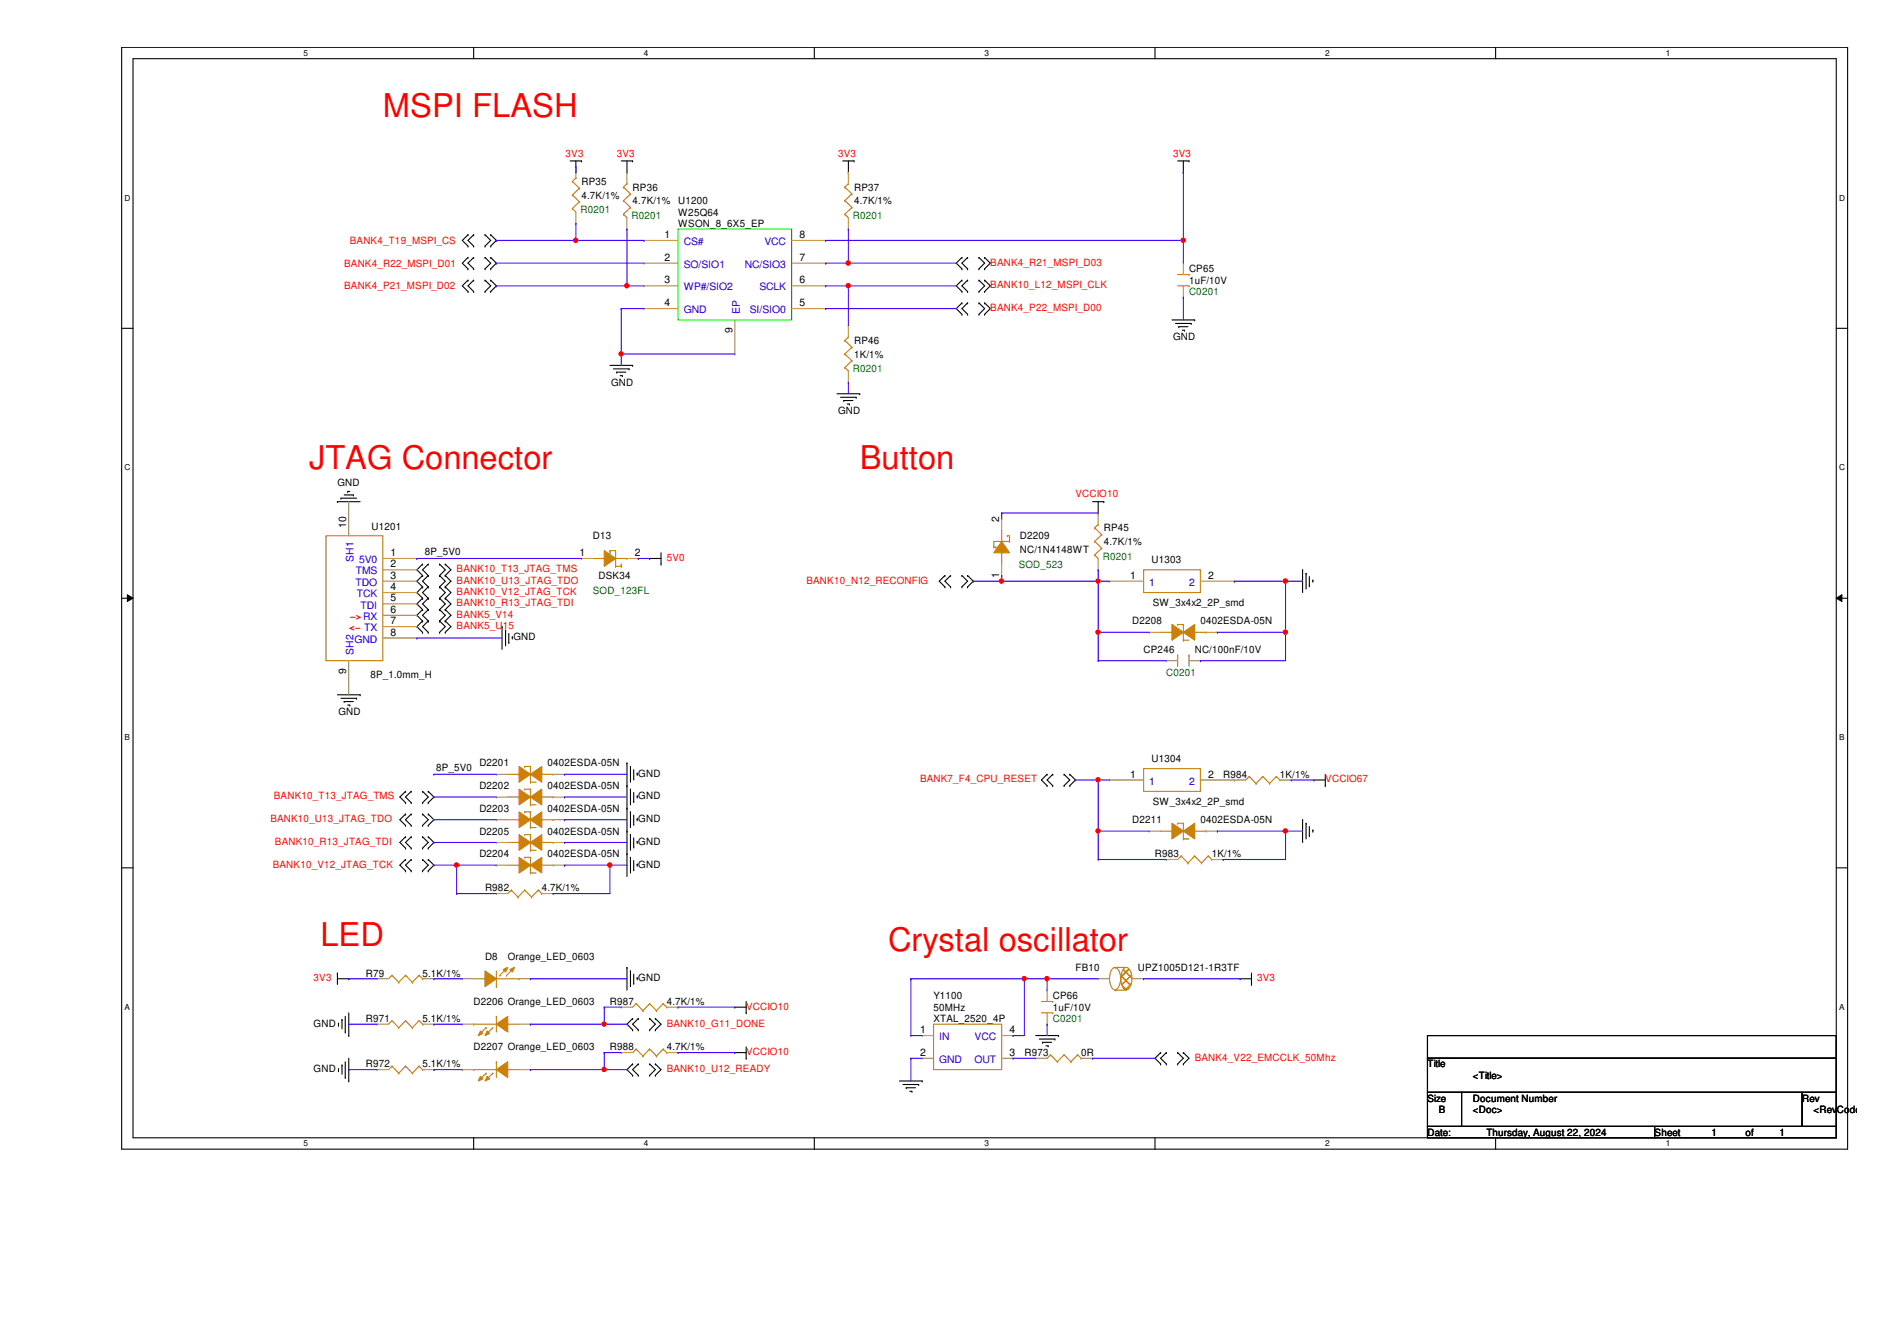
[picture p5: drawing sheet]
<svg xmlns="http://www.w3.org/2000/svg" width="297mm" height="210mm" viewBox="0 0 297 210" stroke-linecap="round" stroke-linejoin="round" font-family="sans-serif">
<path d="M19.1 7.4h270.2v172.5h-270.2zM20.8 9.2h266.7v168.9h-266.7z" fill="none" stroke="#000" stroke-width=".17"/>
<g fill="#fff">
<path d="M47.5 7.6h.7v1.4h-.7z"/>
<path d="M47.5 178.3h.7v1.4h-.7z"/>
</g>
<path d="M74.2 7.4v1.8M74.2 178.1v1.8" fill="none" stroke="#000" stroke-width=".17"/>
<g fill="#fff">
<path d="M100.8 7.6h.7v1.4h-.7z"/>
<path d="M100.8 178.3h.7v1.4h-.7z"/>
</g>
<path d="M127.5 7.4v1.8M127.5 178.1v1.8" fill="none" stroke="#000" stroke-width=".17"/>
<g fill="#fff">
<path d="M154.2 7.6h.7v1.4h-.7z"/>
<path d="M154.2 178.3h.7v1.4h-.7z"/>
</g>
<path d="M180.8 7.4v1.8M180.8 178.1v1.8" fill="none" stroke="#000" stroke-width=".17"/>
<g fill="#fff">
<path d="M207.5 7.6h.7v1.4h-.7z"/>
<path d="M207.5 178.3h.7v1.4h-.7z"/>
</g>
<path d="M234.2 7.4v1.8M234.2 178.1v1.8" fill="none" stroke="#000" stroke-width=".17"/>
<g fill="#fff">
<path d="M260.9 7.6h.6v1.4h-.6z"/>
<path d="M260.9 178.3h.6v1.4h-.6z"/>
<path d="M19.5 30.3h.9v1.4h-.9z"/>
<path d="M288 30.3h.9v1.4h-.9z"/>
<path d="M19.5 72.5h.9v1.4h-.9z"/>
<path d="M288 72.5h.9v1.4h-.9z"/>
</g>
<path d="M19.1 51.4h1.7M287.5 51.4h1.8" fill="none" stroke="#000" stroke-width=".17"/>
<g fill="#fff">
<path d="M19.5 114.7h.8v1.4h-.8z"/>
<path d="M288 114.7h.8v1.4h-.8z"/>
</g>
<path d="M19.1 93.6h1.7M287.5 93.6h1.8" fill="none" stroke="#000" stroke-width=".17"/>
<path d="M19.9 93.1l.9 .5-.9 .5zM287.5 93.6l.9-.5v1z" fill="#000"/>
<path d="M19.9 93.1l.9 .5-.9 .5zM287.5 93.6l.9-.5v1z" fill="none" stroke="#000" stroke-width=".16"/>
<g fill="#fff">
<path d="M19.5 156.9h.8v1.4h-.8z"/>
<path d="M288 156.9h.8v1.4h-.8z"/>
</g>
<g fill="none" stroke="#000" stroke-width=".17">
<path d="M73.3 38.5h.1M73.3 36.7h.1M73.3 36.7l-.9 .9 .9 .9M74.2 38.5h.1M74.2 36.7h.1M74.2 36.7l-.9 .9 .9 .9M75.9 38.5h.1M75.9 36.7h.1M75.9 36.7l.9 .9-.9 .9M76.8 36.7h.1M76.8 38.5h.1M76.8 36.7l.9 .9-.9 .9"/>
<path d="M89.3 25.2h1.8M90.2 27h.1M90.2 25.2v1.8M91.1 25.2h.1M97.3 25.2h1.8M98.2 27h.1M98.2 25.2v1.8M99.1 25.2h.1M132 25.2h1.7M132.8 27h.1M132.8 25.2v1.8M133.7 25.2h.1"/>
<path d="M184.4 25.2h1.8M185.3 27h.1M185.3 25.2v1.8M186.2 25.2h.1M73.3 42.1h.1M73.3 40.3h.1M73.3 45.6h.1M73.3 43.9h.1M73.3 40.3l-.9 .9 .9 .9M73.3 43.9l-.9 .8 .9 .9M74.2 42.1h.1M74.2 40.3h.1"/>
<path d="M74.2 45.6h.1M74.2 43.9h.1M74.2 40.3l-.9 .9 .9 .9M74.2 43.9l-.9 .8 .9 .9M75.9 42.1h.1M75.9 40.3h.1M75.9 45.6h.1M75.9 43.9h.1M75.9 40.3l.9 .9-.9 .9M75.9 43.9l.9 .8-.9 .9M76.8 40.3h.1M76.8 42.1h.1"/>
<path d="M76.8 43.9h.1M76.8 45.6h.1M76.8 40.3l.9 .9-.9 .9M76.8 43.9l.9 .8-.9 .9M95.5 57.2h3.6M96.1 57.7h2.4M96.6 58.3h.1M96.6 58.3h1.4M97.1 58.8h.4M97.5 58.8h.1M98.5 57.7h.1M99.1 57.2h.1"/>
<path d="M150.6 49.2h.1M150.6 47.4h.1M150.6 45.6h.1M150.6 43.9h.1M150.6 42.1h.1M150.6 40.3h.1M150.6 47.4l-.9 .9 .9 .9M150.6 43.9l-.9 .8 .9 .9M150.6 40.3l-.9 .9 .9 .9M151.5 47.4h.1M151.5 49.2h.1M151.5 43.9h.1"/>
<path d="M151.5 45.6h.1M151.5 40.3h.1M151.5 42.1h.1M151.5 47.4l-.9 .9 .9 .9M151.5 43.9l-.9 .8 .9 .9M151.5 40.3l-.9 .9 .9 .9M153.3 47.4h.1M153.3 49.2h.1M153.3 43.9h.1M153.3 45.6h.1M153.3 40.3h.1M153.3 42.1h.1"/>
<path d="M153.3 43.9l.9 .8-.9 .9M153.3 47.4l.9 .9-.9 .9M153.3 40.3l.9 .9-.9 .9M154.2 47.4h.1M154.2 49.2h.1M154.2 43.9h.1M154.2 45.6h.1M154.2 40.3h.1M154.2 42.1h.1M154.2 47.4l.9 .9-.9 .9M154.2 43.9l.9 .8-.9 .9M154.2 40.3l.9 .9-.9 .9"/>
<path d="M183.5 50.1h3.6M184.1 50.6h2.4M184.6 51.1h.1M184.6 51.1h1.4M185.1 51.7h.4M185.5 51.7h.1M186.5 50.6h.1M187.1 50.1h.1M52.8 78.5h.1M52.8 78.5h3.6M53.4 78h.1M53.4 78h2.4"/>
<path d="M53.9 77.5h1.4M54.4 76.9h.1M54.4 76.9h.4M55.3 77.5h.1M131.1 61.6h3.5M131.6 62.2h2.5M132.1 62.7h.1M132.1 62.7h1.5M132.7 63.2h.3M133 63.2h.1M134.1 62.2h.1M134.6 61.6h.1"/>
<path d="M171.1 78.5h1.7M172 78.5v1.8M172.8 78.5h.1M66.2 91.9h.1M66.2 90.1h.1M66.2 88.3h.1M66.2 93.6h.1M66.2 95.4h.1M66.2 97.2h.1M66.2 99h.1M66.2 90.1l-.9 .9 .9 .9M66.2 95.4l-.9 .9 .9 .9"/>
<path d="M66.2 88.3l-.9 .9 .9 .9M66.2 93.6l-.9 .9 .9 .9M66.2 91.9l-.9 .9 .9 .8M66.2 97.2l-.9 .9 .9 .9M67.1 90.1h.1M67.1 91.9h.1M67.1 88.3h.1M67.1 93.6h.1M67.1 95.4h.1M67.1 97.2h.1M67.1 99h.1M67.1 90.1l-.9 .9 .9 .9"/>
<path d="M67.1 93.6l-.9 .9 .9 .9M67.1 88.3l-.9 .9 .9 .9M67.1 91.9l-.9 .9 .9 .8M67.1 95.4l-.9 .9 .9 .9M67.1 97.2l-.9 .9 .9 .9M68.8 90.1h.1M68.8 91.9h.1M68.8 88.3h.1M68.8 93.6h.1M68.8 95.4h.1M68.8 97.2h.1M68.8 99h.1"/>
<path d="M68.8 93.6l.9 .9-.9 .9M68.8 90.1l.9 .9-.9 .9M68.8 91.9l.9 .9-.9 .8M68.8 88.3l.9 .9-.9 .9M68.8 95.4l.9 .9-.9 .9M68.8 97.2l.9 .9-.9 .9M69.7 90.1h.1M69.7 91.9h.1M69.7 88.3h.1M69.7 93.6h.1M69.7 95.4h.1M69.7 97.2h.1"/>
<path d="M69.7 99h.1M69.7 95.4l.9 .9-.9 .9M69.7 90.1l.9 .9-.9 .9M69.7 93.6l.9 .9-.9 .9M69.7 88.3l.9 .9-.9 .9M69.7 91.9l.9 .9-.9 .8M69.7 97.2l.9 .9-.9 .9M78.6 98.1h.1M78.6 98.1v3.5M79.2 98.6h.1M79.2 98.6v2.5M79.7 99.1v1.5"/>
<path d="M80.2 99.7h.1M80.2 99.7v.3M101.7 87.4h.1M101.7 87.4h1.8M103.5 88.3h.1M103.5 86.5v1.8M148 91.9h.1M148 90.1h.1M148 90.1l-.9 .9 .9 .9M148.8 91.9h.1M148.8 90.1h.1M148.8 90.1l-.8 .9 .8 .9"/>
<path d="M150.6 91.9h.1M150.6 90.1h.1M150.6 90.1l.9 .9-.9 .9M151.5 90.1h.1M151.5 91.9h.1M151.5 90.1l.9 .9-.9 .9M172 80.3h.1M204 89.2h.1M204 89.2v3.6M204.5 89.7h.1M204.5 89.7v2.5M205 91.7h.1"/>
<path d="M205 90.3v1.4M205.6 90.8h.1M205.6 90.8v.3M52.8 108.8h3.6M53.4 109.3h2.4M53.9 109.8h.1M53.9 109.8h1.4M54.4 110.4h.4M54.8 110.4h.1M55.8 109.3h.1M56.4 108.8h.1M79.7 100.6h.1"/>
<path d="M98.2 119.4h.1M98.2 119.4v17.8M98.7 120h.1M98.7 120v2.4M19.1 135.8h1.7M63.5 125.6h.1M63.5 123.9h.1M63.5 129.2h.1M63.5 127.4h.1M63.5 136.3h.1M63.5 134.5h.1M63.5 132.8h.1"/>
<path d="M63.5 131h.1M63.5 131l-.9 .9 .9 .9M63.5 123.9l-.9 .9 .9 .8M63.5 127.4l-.9 .9 .9 .9M63.5 134.5l-.9 .9 .9 .9M64.4 125.6h.1M64.4 123.9h.1M64.4 129.2h.1M64.4 127.4h.1M64.4 136.3h.1M64.4 134.5h.1M64.4 132.8h.1"/>
<path d="M64.4 131h.1M64.4 131l-.9 .9 .9 .9M64.4 127.4l-.9 .9 .9 .9M64.4 123.9l-.9 .9 .9 .8M64.4 134.5l-.9 .9 .9 .9M66.2 125.6h.1M66.2 123.9h.1M66.2 129.2h.1M66.2 127.4h.1M66.2 136.3h.1M66.2 134.5h.1M66.2 132.8h.1"/>
<path d="M66.2 131h.1M66.2 127.4l.9 .9-.9 .9M66.2 123.9l.9 .9-.9 .8M66.2 131l.9 .9-.9 .9M66.2 134.5l.9 .9-.9 .9M67.1 123.9h.1M67.1 125.6h.1M67.1 127.4h.1M67.1 129.2h.1M67.1 134.5h.1M67.1 136.3h.1M67.1 131h.1"/>
<path d="M67.1 132.8h.1M67.1 127.4l.8 .9-.8 .9M67.1 123.9l.8 .9-.8 .8M67.1 134.5l.8 .9-.8 .9M67.1 131l.8 .9-.8 .9M98.2 123h.1M98.2 126.5h.1M98.2 133.6h.1M98.2 130.1h.1M98.7 123.5h.1M98.7 127.1h.1M98.7 134.2h.1"/>
<path d="M98.7 130.6h.1M98.7 123.5v2.5M98.7 127.1v2.4M98.7 130.6v2.5M98.7 134.2v2.5M99.2 121.9h.1M99.2 125.5h.1M99.2 129h.1M99.2 136.1h.1M99.2 132.6h.1M99.2 120.5v1.4M99.2 124v1.5"/>
<path d="M99.2 127.6v1.4M99.2 131.1v1.5M99.2 134.7v1.4M99.8 121h.1M99.8 124.6h.1M99.8 128.1h.1M99.8 135.3h.1M99.8 131.7h.1M99.8 121v.4M99.8 124.6v.3M99.8 128.1v.4M99.8 131.7v.3"/>
<path d="M99.8 135.3v.3M164 123h.1M164 121.2h.1M164 121.2l-.9 .9 .9 .9M164.8 123h.1M164.8 121.2h.1M164.8 121.2l-.8 .9 .8 .9M166.6 123h.1M166.6 121.2h.1M166.6 121.2l.9 .9-.9 .9M167.5 121.2h.1M167.5 123h.1"/>
<path d="M167.5 121.2l.9 .9-.9 .9M204 128.3h.1M204 128.3v3.6M204.5 128.9h.1M204.5 128.9v2.4M205 130.8h.1M205 129.4v1.4M205.6 129.9h.1M205.6 129.9v.4M205.7 122.1h.1M205.7 122.1h1.8M207.5 123h.1"/>
<path d="M207.5 121.2v1.8M287.5 135.8h1.8M52.8 152.3h.1M52.8 153.2h1.8M52.8 152.3v1.8M53.6 159.6h.1M53.6 159.6v1.4M54.1 159.1v2.4M54.6 153.2h.1M54.6 158.5v3.6M98.2 151.4h.1M98.2 151.4v3.6"/>
<path d="M98.7 152h.1M98.7 152v2.4M99.1 159.4h.1M99.1 159.4l-.9 .9 .9 .9M99.2 153.9h.1M99.2 152.5v1.4M99.8 153h.1M99.8 153v.4M99.9 159.4h.1M99.9 159.4l-.8 .9 .8 .9M101.7 159.4h.1M101.7 159.4l.9 .9-.9 .9"/>
<path d="M102.6 159.4h.1M102.6 159.4l.9 .9-.9 .9M115.1 157.6h.1M115.1 157.6h1.7M116.8 158.5h.1M116.8 156.8v1.7M194.2 153.2h.1M194.2 153.2h1.8M196 154.1h.1M196 152.3v1.8M53 160.5h.1M53 167.6h.1"/>
<path d="M53 160.1v.4M53 167.3v.3M53.6 166.7h.1M53.6 166.7v1.4M54.1 161.5h.1M54.1 168.7h.1M54.1 166.2v2.5M54.6 162.1h.1M54.6 169.2h.1M54.6 165.6v3.6M99.1 161.2h.1M99.1 168.3h.1"/>
<path d="M99.1 166.5h.1M99.1 166.5l-.9 .9 .9 .9M99.9 161.2h.1M99.9 166.5h.1M99.9 168.3h.1M99.9 166.5l-.8 .9 .8 .9M101.7 161.2h.1M101.7 166.5h.1M101.7 168.3h.1M101.7 166.5l.9 .9-.9 .9M102.6 161.2h.1M102.6 166.5h.1"/>
<path d="M102.6 168.3h.1M102.6 166.5l.9 .9-.9 .9M115.1 164.8h.1M115.1 164.8h1.7M116.8 165.6h.1M116.8 163.9v1.7M140.8 169.2h3.6M141.4 169.8h2.4M141.9 170.3h.1M141.9 170.3h1.4M142.5 170.8h.3M142.8 170.8h.1"/>
<path d="M143.8 169.8h.1M144.4 169.2h.1M162.2 162.1h3.5M162.7 162.6h2.5M163.2 163.2h.1M163.2 163.2h1.5M163.8 163.7h.3M164.1 163.7h.1M165.2 162.6h.1M165.7 162.1h.1M181.7 166.5h.1M181.7 164.8h.1"/>
<path d="M181.7 164.8l-.9 .8 .9 .9M182.6 164.8h.1M182.6 166.5h.1M182.6 164.8l-.9 .8 .9 .9M184.4 164.8h.1M184.4 166.5h.1M184.4 164.8l.9 .8-.9 .9M185.3 164.8h.1M185.3 166.5h.1M185.3 164.8l.9 .8-.9 .9M223.5 162.1h64v3.6h-64zM223.5 165.6h64v5.4h-64z"/>
<path d="M223.5 171h5.4v5.3h-5.4zM223.5 176.3h35.6v1.8h-35.6zM228.9 171h53.3v5.3h-53.3zM259.1 176.3h28.4v1.8h-28.4zM282.2 171h5.3v5.3h-5.3z"/>
</g>
<path d="M51.1 83.9h8.8v19.5h-8.8zM79.5 131.9h1.8M81.3 131.9h.1M82.2 130.6h.1M82.2 130.6h.9M83.1 133.1h.1M83.1 130.6h.1M83.1 133.1h.8M83.1 130.6v2.5M84.8 131.9h1.8M86.6 131.9h.1" fill="none" stroke="#cc8006" stroke-width=".17"/>
<g fill="none" stroke="#a84" stroke-width=".17">
<path d="M54.6 78.5h.1M54.6 78.5v5.4M59.9 87.4h5.4M59.9 89.2h5.4M59.9 91h5.4M59.9 92.8h5.4M59.9 94.5h5.4M59.9 96.3h5.4M59.9 98.1h5.4M59.9 99.9h5.4M65.3 87.4h.1M65.3 89.2h.1"/>
<path d="M65.3 91h.1M65.3 92.8h.1M65.3 94.5h.1M65.3 96.3h.1M65.3 98.1h.1M65.3 99.9h.1M54.6 108.8h.1M54.6 103.4v5.4"/>
</g>
<path d="M81.3 130.6l1.8 1.3-1.8 1.2z" fill-rule="evenodd" fill="#cc8006"/>
<path d="M81.3 130.6l1.8 1.3-1.8 1.2z" fill="none" stroke="#cc8006" stroke-width=".17"/>
<path d="M83.1 131.9l1.7-1.3v2.5z" fill-rule="evenodd" fill="#cc8006"/>
<path d="M83.1 131.9l1.7-1.3v2.5zM77.7 159.1h.1M77.7 159.1v2.4M74.2 160.3h.1M74.2 160.3h3.5M79.5 160.3h.1M79.5 160.3h1.8" fill="none" stroke="#cc8006" stroke-width=".17"/>
<path d="M77.7 131.9h.1M77.7 131.9h1.8M86.6 131.9h1.8M88.4 131.9h.1" fill="none" stroke="#a84" stroke-width=".17"/>
<path d="M77.7 160.3l1.8-1.2v2.4z" fill-rule="evenodd" fill="#cc8006"/>
<path d="M77.7 160.3l1.8-1.2v2.4z" fill="none" stroke="#cc8006" stroke-width=".17"/>
<path d="M75.2 161.4l.4 .4-.7 .3z" fill-rule="evenodd" fill="#cc8006"/>
<path d="M75.2 161.4l.4 .4-.7 .3z" fill="none" stroke="#cc8006" stroke-width=".17"/>
<path d="M76.3 161.4l.4 .4-.8 .3z" fill-rule="evenodd" fill="#cc8006"/>
<g fill="none" stroke="#cc8006" stroke-width=".17">
<path d="M181.7 130.1h1.8M183.5 130.1h.1M184.4 128.9h.1M184.4 128.9h.9M185.3 131.3h.1M185.3 128.9h.1M185.3 131.3h.9M185.3 128.9v2.4M187.1 130.1h1.7M188.8 130.1h.1M76.1 160.9h.1M76.1 160.9l-1 1"/>
<path d="M76.3 161.4l.4 .4-.8 .3zM77.2 160.9h.1M77.2 160.9l-1.1 1"/>
</g>
<path d="M72.4 160.3h.1M72.4 160.3h1.8M81.3 160.3h1.8M83.1 160.3h.1" fill="none" stroke="#a84" stroke-width=".17"/>
<path d="M183.5 128.9l1.8 1.2-1.8 1.2z" fill-rule="evenodd" fill="#cc8006"/>
<path d="M183.5 128.9l1.8 1.2-1.8 1.2z" fill="none" stroke="#cc8006" stroke-width=".17"/>
<path d="M185.3 130.1l1.8-1.2v2.4z" fill-rule="evenodd" fill="#cc8006"/>
<path d="M82.2 120h.1M82.2 120h.9M83.1 120h.1M83.1 120v2.4M79.5 121.2h1.8M81.3 121.2h.1M83.1 122.4h.1M83.1 122.4h.8M84.8 121.2h1.8M86.6 121.2h.1M185.3 130.1l1.8-1.2v2.4z" fill="none" stroke="#cc8006" stroke-width=".17"/>
<path d="M180 130.1h.1M180 130.1h1.7M188.8 130.1h1.8M190.6 130.1h.1" fill="none" stroke="#a84" stroke-width=".17"/>
<path d="M81.3 120l1.8 1.2-1.8 1.2z" fill-rule="evenodd" fill="#cc8006"/>
<path d="M81.3 120l1.8 1.2-1.8 1.2z" fill="none" stroke="#cc8006" stroke-width=".17"/>
<path d="M83.1 121.2l1.7-1.2v2.4z" fill-rule="evenodd" fill="#cc8006"/>
<g fill="none" stroke="#cc8006" stroke-width=".17">
<path d="M89.6 32.6h.1M89.6 30.5h.1M89.6 28.4h.1M89.6 32.6l.6 .6M89.6 30.5l1.1 1.1M89.6 28.4l1.1 1.1M90.2 27.9h.1M90.2 27.9l-.6 .5M90.7 31.6h.1M90.7 29.5h.1M90.7 31.6l-1.1 1M90.7 29.5l-1.1 1"/>
<path d="M155.6 85.6h.1M156.8 86.5h.1M156.8 83h.1M156.8 83v1.8M156.8 86.5v1.8M158.1 84.8h.1M158.1 83.9h.1M158.1 84.8h-2.5v.8M158.1 83.9v.9M83.1 121.2l1.7-1.2v2.4z"/>
</g>
<path d="M90.2 26.1h.1M90.2 35h.1M90.2 26.1v1.8M90.2 33.2v1.8M77.7 121.2h.1M77.7 121.2h1.8M86.6 121.2h1.8M88.4 121.2h.1" fill="none" stroke="#a84" stroke-width=".17"/>
<path d="M156.8 84.8l1.3 1.7h-2.5z" fill-rule="evenodd" fill="#cc8006"/>
<g fill="none" stroke="#cc8006" stroke-width=".17">
<path d="M155.6 85.6h.4M156 85.6h.1M156.8 84.8l1.3 1.7h-2.5zM157.7 83.9h.1M157.7 83.9h.4M79.5 124.8h1.8M81.3 124.8h.1M82.2 123.5h.1M82.2 123.5h.9M83.1 126h.1M83.1 123.5h.1M83.1 126h.8"/>
<path d="M83.1 123.5v2.5M84.8 124.8h1.8M86.6 124.8h.1M146.2 160.3h10.6v7.1h-10.6z"/>
</g>
<path d="M156.8 90.1h.1M156.8 81.2h.1M156.8 81.2v1.8M156.8 88.3v1.8M144.4 162.1h.1M144.4 165.6h.1M144.4 162.1h1.8M144.4 165.6h1.8M156.8 162.1h1.8M156.8 165.6h1.8M158.6 165.6h.1M158.6 162.1h.1" fill="none" stroke="#a84" stroke-width=".17"/>
<path d="M81.3 123.5l1.8 1.3-1.8 1.2z" fill-rule="evenodd" fill="#cc8006"/>
<path d="M81.3 123.5l1.8 1.3-1.8 1.2z" fill="none" stroke="#cc8006" stroke-width=".17"/>
<path d="M83.1 124.8l1.7-1.3v2.5z" fill-rule="evenodd" fill="#cc8006"/>
<g fill="none" stroke="#cc8006" stroke-width=".17">
<path d="M132.3 57.5h.1M132.3 55.4h.1M132.3 53.3h.1M132.3 57.5l.5 .6M132.3 55.4l1.1 1.1M132.3 53.3l1.1 1.1M132.8 52.7h.1M132.8 52.7l-.5 .6M133.4 56.5h.1M133.4 54.4h.1M133.4 56.5l-1.1 1M133.4 54.4l-1.1 1"/>
<path d="M92.8 87.4h1.8M94.6 87.4h.1M95.5 86.2h.1M95.5 86.2h.9v2.4M96.4 88.6h.1M96.4 87.4h1.8M96.4 88.6h.9M97.3 88.6h.1M98.2 87.4h.1M83.1 124.8l1.7-1.3v2.5zM61.4 166.9h.1M61.4 166.9l-.6 .5"/>
<path d="M61.4 166.9l1 1.1M62.4 168h.1M63.5 166.9h.1M63.5 166.9l-1.1 1.1M63.5 166.9l1.1 1.1M64.6 168h.1M65.6 166.9h.1M65.6 166.9l-1 1.1M65.6 166.9l.6 .5M66.2 167.4h.1"/>
</g>
<path d="M132.8 51h.1M132.8 59.9h.1M132.8 51v1.7M132.8 58.1v1.8M77.7 124.8h.1M77.7 124.8h1.8M86.6 124.8h1.8M88.4 124.8h.1M59.1 167.4h.1M59.1 167.4h1.7M66.2 167.4h1.7M67.9 167.4h.1" fill="none" stroke="#a84" stroke-width=".17"/>
<path d="M94.6 86.2l1.8 1.2-1.8 1.2z" fill-rule="evenodd" fill="#cc8006"/>
<g fill="none" stroke="#cc8006" stroke-width=".17">
<path d="M97.6 33.5h.1M97.6 31.4h.1M97.6 29.3h.1M97.6 33.5l.6 .6M97.6 31.4l1.1 1.1M97.6 29.3l1.1 1.1M98.2 28.7h.1M98.2 28.7l-.6 .6M98.7 32.5h.1M98.7 30.4h.1M98.7 32.5l-1.1 1M98.7 30.4l-1.1 1"/>
<path d="M94.6 86.2l1.8 1.2-1.8 1.2zM95.5 86.5h.1M95.5 86.2v.3M97.3 88.3h.1M97.3 88.3v.3M79.5 135.4h1.8M81.3 135.4h.1M82.2 134.2h.1M82.2 134.2h.9M83.1 136.7h.1M83.1 134.2h.1M83.1 136.7h.8"/>
<path d="M83.1 134.2v2.5M84.8 135.4h1.8M86.6 135.4h.1"/>
</g>
<path d="M98.2 27h.1M98.2 35.9h.1M98.2 27v1.7M98.2 34.1v1.8M91.1 87.4h.1M91.1 87.4h1.7M98.2 87.4h1.7M99.9 87.4h.1" fill="none" stroke="#a84" stroke-width=".17"/>
<path d="M81.3 134.2l1.8 1.2-1.8 1.3z" fill-rule="evenodd" fill="#cc8006"/>
<path d="M81.3 134.2l1.8 1.2-1.8 1.3z" fill="none" stroke="#cc8006" stroke-width=".17"/>
<path d="M83.1 135.4l1.7-1.2v2.5z" fill-rule="evenodd" fill="#cc8006"/>
<g fill="none" stroke="#cc8006" stroke-width=".17">
<path d="M181.7 99h1.8M183.5 99h.1M184.4 97.7h.1M184.4 97.7h.9M185.3 97.7h.1M185.3 97.7v2.5M187.1 99h1.7M188.8 99h.1M185.3 100.2h.1M185.3 100.2h.9M83.1 135.4l1.7-1.2v2.5zM99.6 157.1h.1"/>
<path d="M99.6 157.1l-.5 .5M99.6 157.1l1.1 1.1M100.7 158.2h.1M101.7 157.1h.1M101.7 157.1l-1 1.1M101.7 157.1l1.1 1.1M102.8 158.2h.1M103.8 157.1h.1M103.8 157.1l-1 1.1M103.8 157.1l.6 .5M104.4 157.6h.1"/>
</g>
<path d="M77.7 135.4h.1M77.7 135.4h1.8M86.6 135.4h1.8M88.4 135.4h.1M97.3 157.6h.1M97.3 157.6h1.8M104.4 157.6h1.8M106.2 157.6h.1" fill="none" stroke="#a84" stroke-width=".17"/>
<path d="M183.5 97.7l1.8 1.3-1.8 1.2z" fill-rule="evenodd" fill="#cc8006"/>
<path d="M183.5 97.7l1.8 1.3-1.8 1.2z" fill="none" stroke="#cc8006" stroke-width=".17"/>
<path d="M185.3 99l1.8-1.3v2.5z" fill-rule="evenodd" fill="#cc8006"/>
<path d="M185.3 99l1.8-1.3v2.5zM74.2 167.4h.1M74.2 167.4h3.5M77.7 166.2h.1M77.7 166.2v2.5M79.5 167.4h.1M79.5 167.4h1.8" fill="none" stroke="#cc8006" stroke-width=".17"/>
<path d="M180 99h.1M180 99h1.7M188.8 99h1.8M190.6 99h.1" fill="none" stroke="#a84" stroke-width=".17"/>
<path d="M77.7 167.4l1.8-1.2v2.5z" fill-rule="evenodd" fill="#cc8006"/>
<path d="M77.7 167.4l1.8-1.2v2.5z" fill="none" stroke="#cc8006" stroke-width=".17"/>
<path d="M75.2 168.5l.4 .4-.7 .3z" fill-rule="evenodd" fill="#cc8006"/>
<path d="M75.2 168.5l.4 .4-.7 .3z" fill="none" stroke="#cc8006" stroke-width=".17"/>
<path d="M76.3 168.5l.4 .4-.8 .3z" fill-rule="evenodd" fill="#cc8006"/>
<g fill="none" stroke="#cc8006" stroke-width=".17">
<path d="M132.3 33.5h.1M132.3 31.4h.1M132.3 29.3h.1M132.3 33.5l.5 .6M132.3 31.4l1.1 1.1M132.3 29.3l1.1 1.1M132.8 28.7h.1M132.8 28.7l-.5 .6M133.4 32.5h.1M133.4 30.4h.1M133.4 32.5l-1.1 1M133.4 30.4l-1.1 1"/>
<path d="M184.4 44.7h1.8M184.4 43h1.8M186.2 44.7h.1M186.2 43h.1M184.4 102.5h.1M184.4 102.5v1.8M186.2 102.5h.1M186.2 102.5v1.8M79.5 128.3h1.8M81.3 128.3h.1M82.2 127.1h.1M82.2 127.1h.9"/>
<path d="M83.1 129.5h.1M83.1 127.1h.1M83.1 129.5h.8M83.1 127.1v2.4M84.8 128.3h1.8M86.6 128.3h.1M195.6 121.5h.1M195.6 121.5l-.5 .6M195.6 121.5l1.1 1.1M196.7 122.6h.1M197.7 121.5h.1M197.7 121.5l-1 1.1"/>
<path d="M197.7 121.5l1.1 1.1M198.8 122.6h.1M199.9 121.5h.1M199.9 121.5l-1.1 1.1M199.9 121.5l.5 .6M200.4 122.1h.1M76.1 168h.1M76.1 168l-1 1M76.3 168.5l.4 .4-.8 .3zM77.2 168h.1M77.2 168l-1.1 1"/>
</g>
<g fill="none" stroke="#a84" stroke-width=".17">
<path d="M132.8 27h.1M132.8 35.9h.1M132.8 27v1.7M132.8 34.1v1.8M185.3 46.5h.1M185.3 41.2h.1M185.3 41.2v1.8M185.3 44.7v1.8M182.6 103.4h.1M182.6 103.4h1.8M186.2 103.4h1.8M188 103.4h.1"/>
<path d="M193.3 122.1h.1M193.3 122.1h1.8M200.4 122.1h1.8M202.2 122.1h.1M72.4 167.4h.1M72.4 167.4h1.8M81.3 167.4h1.8M83.1 167.4h.1"/>
</g>
<path d="M81.3 127.1l1.8 1.2-1.8 1.2z" fill-rule="evenodd" fill="#cc8006"/>
<path d="M81.3 127.1l1.8 1.2-1.8 1.2z" fill="none" stroke="#cc8006" stroke-width=".17"/>
<path d="M83.1 128.3l1.7-1.2v2.4z" fill-rule="evenodd" fill="#cc8006"/>
<g fill="none" stroke="#cc8006" stroke-width=".17">
<path d="M179.1 89.2h8.9v3.6h-8.9zM83.1 128.3l1.7-1.2v2.4zM179.1 120.3h8.9v3.6h-8.9zM185 134h.1M185 134l-.6 .5M185 134l1 1.1M186 135.1h.1M187.1 134h.1M187.1 134l-1.1 1.1M187.1 134l1 1.1M188.1 135.1h.1M189.2 134h.1"/>
<path d="M189.2 134l-1.1 1.1M189.2 134l.5 .5M189.7 134.5h.1M61.4 152.7h.1M61.4 152.7l-.6 .5M61.4 152.7l1 1.1M62.4 153.8h.1M63.5 152.7h.1M63.5 152.7l-1.1 1.1M63.5 152.7l1.1 1.1M64.6 153.8h.1M65.6 152.7h.1"/>
<path d="M65.6 152.7l-1 1.1M65.6 152.7l.6 .5M66.2 153.2h.1M99.6 164.2h.1M99.6 164.2l-.5 .6M99.6 164.2l1.1 1.1M100.7 165.3h.1M101.7 164.2h.1M101.7 164.2l-1 1.1M101.7 164.2l1.1 1.1M102.8 165.3h.1M103.8 164.2h.1"/>
<path d="M103.8 164.2l-1 1.1M103.8 164.2l.6 .6M104.4 164.8h.1"/>
</g>
<g fill="none" stroke="#a84" stroke-width=".17">
<path d="M173.7 91h.1M173.7 91h5.4M188 91h5.3M193.3 91h.1M77.7 128.3h.1M77.7 128.3h1.8M86.6 128.3h1.8M88.4 128.3h.1M173.7 122.1h.1M173.7 122.1h5.4M182.6 134.5h.1M182.6 134.5h1.8"/>
<path d="M188 122.1h5.3M189.7 134.5h1.8M191.5 134.5h.1M193.3 122.1h.1M59.1 153.2h.1M59.1 153.2h1.7M66.2 153.2h1.7M67.9 153.2h.1M97.3 164.8h.1M97.3 164.8h1.8M104.4 164.8h1.8M106.2 164.8h.1"/>
</g>
<path d="M176.1 151.5l.3-.1a1.88 1.88 0 0 1 .8 2.3 1.27 1.27 0 0 1-.8 1.2 1.24 1.24 0 0 1-.8-1.2 2.58 2.58 0 0 1 .5-2.2z" fill-rule="evenodd" fill="#fff"/>
<g fill="none" stroke="#cc8006" stroke-width=".17">
<path d="M74.2 153.2h1.7M75.9 153.2h.1M77.7 154.4h.1M77.7 152v2.4M77.7 153.2h3.6M81.3 153.2h.1M174.3 151.5l.3-.1a1.88 1.88 0 0 1 .8 2.3 1.27 1.27 0 0 1-.8 1.2 1.24 1.24 0 0 1-.8-1.2 2.58 2.58 0 0 1 .5-2.2zM174.6 155h.1M174.6 151.4h.1M174.6 155h1.8M174.6 151.4h1.8M176.1 151.5l.3-.1a1.88 1.88 0 0 1 .8 2.3 1.27 1.27 0 0 1-.8 1.2 1.24 1.24 0 0 1-.8-1.2 2.58 2.58 0 0 1 .5-2.2z"/>
<path d="M164.5 165.1h.1M164.5 165.1l-.5 .5M164.5 165.1l1.1 1.1M165.6 166.2h.1M166.6 165.1h.1M166.6 165.1l-1 1.1M166.6 165.1l1.1 1.1M167.7 166.2h.1M168.7 165.1h.1M168.7 165.1l-1 1.1M168.7 165.1l.6 .5M169.3 165.6h.1"/>
</g>
<path d="M172 153.2h.1M172 153.2h1.7M177.3 153.2h1.8M179.1 153.2h.1M162.2 165.6h.1M162.2 165.6h1.8M169.3 165.6h1.8M171.1 165.6h.1" fill="none" stroke="#a84" stroke-width=".17"/>
<path d="M75.9 152l1.8 1.2-1.8 1.2z" fill-rule="evenodd" fill="#cc8006"/>
<path d="M75.9 152l1.8 1.2-1.8 1.2z" fill="none" stroke="#cc8006" stroke-width=".17"/>
<path d="M79.8 151.8l.8-.4-.4 .7z" fill-rule="evenodd" fill="#cc8006"/>
<path d="M79.8 151.8l.8-.4-.4 .7z" fill="none" stroke="#cc8006" stroke-width=".17"/>
<path d="M78.8 151.8l.7-.4-.3 .7z" fill-rule="evenodd" fill="#cc8006"/>
<g fill="none" stroke="#cc8006" stroke-width=".17">
<path d="M171.4 86.9h.1M171.4 84.8h.1M171.4 82.6h.1M171.4 86.9l.6 .5M171.4 84.8l1.1 1M171.4 82.6l1.1 1.1M172 82.1h.1M172 82.1l-.6 .5M172.5 85.8h.1M172.5 83.7h.1M172.5 85.8l-1.1 1.1M172.5 83.7l-1.1 1.1"/>
<path d="M80.1 139.3h.1M80.1 139.3l-.6 .6M80.1 139.3l1 1.1M82.2 139.3h.1M82.2 139.3l-1.1 1.1M82.2 139.3l1 1.1M84.3 139.3h.1M84.3 139.3l-1.1 1.1M84.3 139.3l.5 .6M84.8 139.9h.1M61.4 159.8h.1M61.4 159.8l-.6 .5"/>
<path d="M61.4 159.8l1 1.1M63.5 159.8h.1M63.5 159.8l-1.1 1.1M63.5 159.8l1.1 1.1M65.6 159.8h.1M65.6 159.8l-1 1.1M65.6 159.8l.6 .5M78.3 152.7h.1M78.8 151.8l.7-.4-.3 .7zM79.3 152.7h.1M79.3 151.6l-1 1.1M80.4 151.6l-1.1 1.1"/>
<path d="M81.1 140.4h.1M83.2 140.4h.1M163.1 158.5h1.7M163.1 156.8h1.7M164.8 158.5h.1M164.8 156.8h.1M62.4 160.9h.1M64.6 160.9h.1M66.2 160.3h.1"/>
</g>
<g fill="none" stroke="#a84" stroke-width=".17">
<path d="M100.8 37.6h.1M100.8 37.6h5.4M124 37.6h5.3M129.3 37.6h.1M100.8 41.2h.1M100.8 48.3h.1M100.8 44.7h.1M100.8 41.2h5.4M100.8 48.3h5.4M100.8 44.7h5.4M115.1 55.4h.1M115.1 50.1v5.3"/>
<path d="M124 41.2h5.3M124 48.3h5.3M124 44.7h5.3M129.3 48.3h.1M129.3 41.2h.1M129.3 44.7h.1M172 80.3h.1M172 89.2h.1M172 80.3v1.8M172 87.4v1.8M77.7 139.9h.1M77.7 139.9h1.8"/>
<path d="M84.8 139.9h1.8M86.6 139.9h.1M72.4 153.2h.1M72.4 153.2h1.8M81.3 153.2h1.8M83.1 153.2h.1M164 155h.1M164 155v1.8M164 158.5v1.8M59.1 160.3h.1M59.1 160.3h1.7M66.2 160.3h1.7"/>
<path d="M67.9 160.3h.1M164 160.3h.1"/>
</g>
<path d="M106.2 35.9h17.8v14.2h-17.8z" fill="none" stroke="#0f0" stroke-width=".17"/>
<path d="M90.2 35h.1M90.2 35v2.6M98.2 35.9h.1M98.2 35.9v8.8M132.8 35.9h.1M132.8 35.9v5.3M185.3 27h.1M185.3 27v10.6" fill="none" stroke="#4200ff" stroke-width=".17"/>
<circle cx="132.8" cy="41.2" r=".32" fill="#f00"/>
<circle cx="132.8" cy="41.2" r=".32" fill="none" stroke="#f00" stroke-width=".17"/>
<path d="M77.7 37.6h.1M77.7 37.6h12.5" fill="none" stroke="#4200ff" stroke-width=".17"/>
<circle cx="90.1" cy="37.6" r=".32" fill="#f00"/>
<circle cx="90.1" cy="37.6" r=".32" fill="none" stroke="#f00" stroke-width=".17"/>
<path d="M90.2 37.6h10.6M100.8 37.6h.1M129.3 37.6h.1M129.3 37.6h56" fill="none" stroke="#4200ff" stroke-width=".17"/>
<circle cx="185.3" cy="37.6" r=".32" fill="#f00"/>
<circle cx="185.3" cy="37.6" r=".32" fill="none" stroke="#f00" stroke-width=".17"/>
<path d="M185.3 37.6h.1M185.3 37.6v3.6M77.7 41.2h.1M77.7 44.7h.1M77.7 41.2h23.1M77.7 44.7h20.5M129.3 41.2h.1M129.3 41.2h20.4M132.8 41.2h.1" fill="none" stroke="#4200ff" stroke-width=".17"/>
<circle cx="98.1" cy="44.7" r=".32" fill="#f00"/>
<circle cx="98.1" cy="44.7" r=".32" fill="none" stroke="#f00" stroke-width=".17"/>
<path d="M97.3 48.3h.1M97.3 48.3v7.1M98.2 44.7h.1M98.2 44.7h2.6M129.3 44.7h.1M129.3 44.7h3.5M185.3 46.5h.1M185.3 46.5v3.6" fill="none" stroke="#4200ff" stroke-width=".17"/>
<circle cx="97.3" cy="55.4" r=".32" fill="#f00"/>
<circle cx="97.3" cy="55.4" r=".32" fill="none" stroke="#f00" stroke-width=".17"/>
<g fill="none" stroke="#4200ff" stroke-width=".17">
<path d="M97.3 48.3h.1M97.3 55.4h.1M97.3 48.3h3.5M97.3 55.4v1.8M97.3 55.4h17.8M129.3 48.3h.1M129.3 48.3h20.4M65.3 87.4h.1M65.3 99.9h.1M65.3 87.4h25.8M65.3 99.9h13.3M99.9 87.4h.1"/>
<path d="M99.9 87.4h1.8M67.9 121.2h.1M67.9 124.8h.1M67.9 128.3h.1M67.9 135.4h.1M67.9 131.9h.1M67.9 121.2h9.8M67.9 124.8h9.8M67.9 128.3h9.8M67.9 135.4h3.6M67.9 131.9h9.8M88.4 121.2h.1"/>
<path d="M88.4 124.8h.1M88.4 128.3h.1M88.4 135.4h.1M88.4 131.9h.1M88.4 121.2h9.8M88.4 124.8h9.8M88.4 128.3h9.8M88.4 135.4h7.1M88.4 131.9h9.8M54.6 153.2h.1M54.6 153.2h4.5M67.9 153.2h.1"/>
<path d="M67.9 153.2h4.5M83.1 153.2h.1M83.1 153.2h15.1M54.6 160.3h.1M54.6 160.3h4.5M67.9 160.3h.1M67.9 160.3h4.5M83.1 160.3h.1M83.1 160.3h11.5"/>
</g>
<circle cx="94.6" cy="160.3" r=".32" fill="#f00"/>
<circle cx="94.6" cy="160.3" r=".32" fill="none" stroke="#f00" stroke-width=".17"/>
<path d="M54.6 167.4h.1M54.6 167.4h4.5M67.9 167.4h.1M67.9 167.4h4.5M83.1 167.4h.1M83.1 167.4h11.5" fill="none" stroke="#4200ff" stroke-width=".17"/>
<circle cx="94.6" cy="167.4" r=".32" fill="#f00"/>
<circle cx="94.6" cy="167.4" r=".32" fill="none" stroke="#f00" stroke-width=".17"/>
<path d="M142.6 153.2h.1M142.6 153.2h17.8" fill="none" stroke="#4200ff" stroke-width=".17"/>
<circle cx="160.4" cy="153.2" r=".32" fill="#f00"/>
<circle cx="160.4" cy="153.2" r=".32" fill="none" stroke="#f00" stroke-width=".17"/>
<path d="M142.6 153.2h.1M142.6 153.2v8.9M160.4 153.2h.1M160.4 153.2h3.6" fill="none" stroke="#4200ff" stroke-width=".17"/>
<circle cx="163.9" cy="153.2" r=".32" fill="#f00"/>
<circle cx="163.9" cy="153.2" r=".32" fill="none" stroke="#f00" stroke-width=".17"/>
<g fill="none" stroke="#4200ff" stroke-width=".17">
<path d="M86.6 139.9h.1M95.5 135.4h.1M95.5 135.4v4.5h-8.9M160.4 153.2h.1M160.4 153.2v8.9h-1.8M164 153.2h.1M164 153.2v1.8M164 153.2h8M179.1 153.2h.1M179.1 153.2h15.1M142.6 162.1h.1M142.6 165.6h.1"/>
<path d="M142.6 162.1h1.8M142.6 165.6v3.6M142.6 165.6h1.8M158.6 162.1h.1M158.6 165.6h.1M158.6 165.6h3.6M164 160.3h.1M164 160.3v1.8M171.1 165.6h.1M171.1 165.6h9.7"/>
</g>
<circle cx="95.5" cy="135.4" r=".32" fill="#f00"/>
<circle cx="95.5" cy="135.4" r=".32" fill="none" stroke="#f00" stroke-width=".17"/>
<path d="M71.5 139.9h.1M71.5 135.4h.1M71.5 139.9h6.2M71.5 135.4v4.5M95.5 135.4h.1M95.5 135.4h2.7" fill="none" stroke="#4200ff" stroke-width=".17"/>
<circle cx="71.5" cy="135.4" r=".32" fill="#f00"/>
<circle cx="71.5" cy="135.4" r=".32" fill="none" stroke="#f00" stroke-width=".17"/>
<path d="M152.4 91h.1M152.4 91h4.4M193.3 91h.1M193.3 91h8M71.5 135.4h.1M71.5 135.4h6.2" fill="none" stroke="#4200ff" stroke-width=".17"/>
<circle cx="156.8" cy="90.9" r=".32" fill="#f00"/>
<circle cx="156.8" cy="90.9" r=".32" fill="none" stroke="#f00" stroke-width=".17"/>
<path d="M172 99h.1M172 91h.1M172 99h8M172 91v8" fill="none" stroke="#4200ff" stroke-width=".17"/>
<circle cx="171.9" cy="98.9" r=".32" fill="#f00"/>
<circle cx="171.9" cy="98.9" r=".32" fill="none" stroke="#f00" stroke-width=".17"/>
<circle cx="171.9" cy="90.9" r=".32" fill="#f00"/>
<circle cx="171.9" cy="90.9" r=".32" fill="none" stroke="#f00" stroke-width=".17"/>
<path d="M190.6 99h.1M201.3 91h.1M201.3 91v8h-10.7" fill="none" stroke="#4200ff" stroke-width=".17"/>
<circle cx="201.3" cy="98.9" r=".32" fill="#f00"/>
<circle cx="201.3" cy="98.9" r=".32" fill="none" stroke="#f00" stroke-width=".17"/>
<circle cx="201.3" cy="90.9" r=".32" fill="#f00"/>
<circle cx="201.3" cy="90.9" r=".32" fill="none" stroke="#f00" stroke-width=".17"/>
<g fill="none" stroke="#4200ff" stroke-width=".17">
<path d="M90.2 26.1h.1M90.2 26.1v.9M156.8 90.1h.1M156.8 91h.1M156.8 80.3h.1M156.8 91h16.9M156.8 80.3v.9M156.8 90.1v.9M156.8 80.3h15.2M172 99h.1M172 91h.1M172 89.2h.1"/>
<path d="M172 89.2v1.8M172 99v4.4M201.3 91h.1M201.3 99h.1M201.3 91h2.7M201.3 99v4.4h-13.3M172 103.4h.1M172 103.4h10.6M188 103.4h.1M168.4 122.1h.1M168.4 122.1h3.6"/>
</g>
<circle cx="171.9" cy="122.1" r=".32" fill="#f00"/>
<circle cx="171.9" cy="122.1" r=".32" fill="none" stroke="#f00" stroke-width=".17"/>
<path d="M172 122.1h.1M172 130.1h.1M172 122.1h1.7M172 122.1v12.4M172 130.1h8M201.3 130.1h.1M201.3 130.1h2.7" fill="none" stroke="#4200ff" stroke-width=".17"/>
<circle cx="171.9" cy="130.1" r=".32" fill="#f00"/>
<circle cx="171.9" cy="130.1" r=".32" fill="none" stroke="#f00" stroke-width=".17"/>
<path d="M190.6 130.1h.1M190.6 130.1h10.7M201.3 130.1h.1M201.3 130.1v4.4" fill="none" stroke="#4200ff" stroke-width=".17"/>
<circle cx="201.3" cy="130.1" r=".32" fill="#f00"/>
<circle cx="201.3" cy="130.1" r=".32" fill="none" stroke="#f00" stroke-width=".17"/>
<path d="M132.8 44.7h.1M132.8 44.7v6.3M172 134.5h.1M172 134.5h10.6M191.5 134.5h.1M191.5 134.5h9.8M202.2 122.1h.1M202.2 122.1h3.5" fill="none" stroke="#4200ff" stroke-width=".17"/>
<circle cx="132.8" cy="44.7" r=".32" fill="#f00"/>
<circle cx="132.8" cy="44.7" r=".32" fill="none" stroke="#f00" stroke-width=".17"/>
<g fill="none" stroke="#4200ff" stroke-width=".17">
<path d="M132.8 44.7h.1M132.8 59.9h.1M132.8 44.7h16.9M132.8 59.9v1.7M94.6 157.6h.1M94.6 157.6v2.7M94.6 157.6h2.7M106.2 157.6h.1M106.2 157.6h8.9M94.6 164.8h.1M94.6 167.4h.1M94.6 160.3h.1"/>
<path d="M94.6 164.8v2.6M94.6 167.4h3.6M94.6 160.3h3.6M94.6 164.8h2.7M106.2 164.8h.1M106.2 164.8h8.9"/>
</g>
<circle cx="132.8" cy="41.2" r=".32" fill="#f00"/>
<circle cx="132.8" cy="41.2" r=".32" fill="none" stroke="#f00" stroke-width=".17"/>
<circle cx="90.1" cy="37.6" r=".32" fill="#f00"/>
<circle cx="90.1" cy="37.6" r=".32" fill="none" stroke="#f00" stroke-width=".17"/>
<circle cx="185.3" cy="37.6" r=".32" fill="#f00"/>
<circle cx="185.3" cy="37.6" r=".32" fill="none" stroke="#f00" stroke-width=".17"/>
<circle cx="98.1" cy="44.7" r=".32" fill="#f00"/>
<circle cx="98.1" cy="44.7" r=".32" fill="none" stroke="#f00" stroke-width=".17"/>
<circle cx="97.3" cy="55.4" r=".32" fill="#f00"/>
<circle cx="97.3" cy="55.4" r=".32" fill="none" stroke="#f00" stroke-width=".17"/>
<circle cx="94.6" cy="160.3" r=".32" fill="#f00"/>
<circle cx="94.6" cy="160.3" r=".32" fill="none" stroke="#f00" stroke-width=".17"/>
<circle cx="94.6" cy="167.4" r=".32" fill="#f00"/>
<circle cx="94.6" cy="167.4" r=".32" fill="none" stroke="#f00" stroke-width=".17"/>
<circle cx="160.4" cy="153.2" r=".32" fill="#f00"/>
<circle cx="160.4" cy="153.2" r=".32" fill="none" stroke="#f00" stroke-width=".17"/>
<circle cx="163.9" cy="153.2" r=".32" fill="#f00"/>
<circle cx="163.9" cy="153.2" r=".32" fill="none" stroke="#f00" stroke-width=".17"/>
<circle cx="95.5" cy="135.4" r=".32" fill="#f00"/>
<circle cx="95.5" cy="135.4" r=".32" fill="none" stroke="#f00" stroke-width=".17"/>
<circle cx="71.5" cy="135.4" r=".32" fill="#f00"/>
<circle cx="71.5" cy="135.4" r=".32" fill="none" stroke="#f00" stroke-width=".17"/>
<circle cx="156.8" cy="90.9" r=".32" fill="#f00"/>
<circle cx="156.8" cy="90.9" r=".32" fill="none" stroke="#f00" stroke-width=".17"/>
<circle cx="171.9" cy="98.9" r=".32" fill="#f00"/>
<circle cx="171.9" cy="98.9" r=".32" fill="none" stroke="#f00" stroke-width=".17"/>
<circle cx="171.9" cy="90.9" r=".32" fill="#f00"/>
<circle cx="171.9" cy="90.9" r=".32" fill="none" stroke="#f00" stroke-width=".17"/>
<circle cx="201.3" cy="98.9" r=".32" fill="#f00"/>
<circle cx="201.3" cy="98.9" r=".32" fill="none" stroke="#f00" stroke-width=".17"/>
<circle cx="201.3" cy="90.9" r=".32" fill="#f00"/>
<circle cx="201.3" cy="90.9" r=".32" fill="none" stroke="#f00" stroke-width=".17"/>
<circle cx="171.9" cy="122.1" r=".32" fill="#f00"/>
<circle cx="171.9" cy="122.1" r=".32" fill="none" stroke="#f00" stroke-width=".17"/>
<circle cx="171.9" cy="130.1" r=".32" fill="#f00"/>
<circle cx="171.9" cy="130.1" r=".32" fill="none" stroke="#f00" stroke-width=".17"/>
<circle cx="201.3" cy="130.1" r=".32" fill="#f00"/>
<circle cx="201.3" cy="130.1" r=".32" fill="none" stroke="#f00" stroke-width=".17"/>
<circle cx="132.8" cy="44.7" r=".32" fill="#f00"/>
<circle cx="132.8" cy="44.7" r=".32" fill="none" stroke="#f00" stroke-width=".17"/>
<g font-size="5.1" fill="#f00">
<text x="59.9" y="18.2">MSPI FLASH</text>
<text x="48.4" y="73.4">JTAG Connector</text>
<text x="134.6" y="73.4">Button</text>
<text x="50.2" y="148">LED</text>
<text x="139.1" y="148.9">Crystal oscillator</text>
</g>
<g font-size="1.6" fill="#f00">
<text x="88.6" y="24.5">3V3</text>
<text x="96.6" y="24.5">3V3</text>
<text x="131.2" y="24.5">3V3</text>
<text x="183.7" y="24.5">3V3</text>
<text x="53.9" y="41.7">BANK4_R22_MSPI_D01</text>
<text x="54.8" y="38.2">BANK4_T19_MSPI_CS</text>
<text x="155.1" y="41.6">BANK4_R21_MSPI_D03</text>
<text x="53.9" y="45.3">BANK4_P21_MSPI_D02</text>
<text x="155.1" y="45.1">BANK10_L12_MSPI_CLK</text>
<text x="155.1" y="48.7">BANK4_P22_MSPI_D00</text>
<text x="168.4" y="77.9">VCCIO10</text>
<text x="71.5" y="89.6">BANK10_T13_JTAG_TMS</text>
<text x="104.4" y="87.8">5V0</text>
<text x="71.5" y="91.4">BANK10_U13_JTAG_TDO</text>
<text x="71.5" y="93.1">BANK10_V12_JTAG_TCK</text>
<text x="71.5" y="94.9">BANK10_R13_JTAG_TDI</text>
<text x="126.3" y="91.4">BANK10_N12_RECONFIG</text>
<text x="54.6" y="98.8">&lt;- TX</text>
<text x="54.8" y="97">-&gt;RX</text>
<text x="71.5" y="96.7">BANK5_V14</text>
<text x="71.5" y="98.5">BANK5_U15</text>
<text x="42.9" y="125.1">BANK10_T13_JTAG_TMS</text>
<text x="144.1" y="122.5">BANK7_F4_CPU_RESET</text>
<text x="207.5" y="122.5">VCCIO67</text>
<text x="42.3" y="128.7">BANK10_U13_JTAG_TDO</text>
<text x="42.7" y="135.8">BANK10_V12_JTAG_TCK</text>
<text x="43.1" y="132.2">BANK10_R13_JTAG_TDI</text>
<text x="49.1" y="153.6">3V3</text>
<text x="196.8" y="153.6">3V3</text>
<text x="104.4" y="160.7">BANK10_G11_DONE</text>
<text x="116.8" y="158">VCCIO10</text>
<text x="104.4" y="167.8">BANK10_U12_READY</text>
<text x="116.8" y="165.1">VCCIO10</text>
<text x="187.1" y="166">BANK4_V22_EMCCLK_50Mhz</text>
</g>
<g font-size="1.6">
<text x="91.1" y="29">RP35</text>
<text x="99.1" y="29.8">RP36</text>
<text x="133.7" y="29.8">RP37</text>
<text x="91.1" y="31.1">4.7K/1%</text>
<text x="99.1" y="32">4.7K/1%</text>
<text x="106.2" y="32">U1200</text>
<text x="106.2" y="33.7">W25Q64</text>
<text x="106.2" y="35.5">WSON_8_6X5_EP</text>
<text x="133.7" y="32">4.7K/1%</text>
<text x="104.1" y="37.3">1</text>
<text x="104.1" y="40.8">2</text>
<text x="125.2" y="40.8">7</text>
<text x="125.2" y="37.3">8</text>
<text x="104.1" y="47.9">4</text>
<text x="104.1" y="44.4">3</text>
<text x="125.2" y="47.9">5</text>
<text x="125.2" y="44.4">6</text>
<text x="186.2" y="42.6">CP65</text>
<text x="186.2" y="44.4">1uF/10V</text>
<text x="114.7" y="52.2" transform="rotate(-90 114.7 52.2)">9</text>
<text x="133.7" y="53.8">RP46</text>
<text x="183.7" y="53.3">GND</text>
<text x="133.7" y="56">1K/1%</text>
<text x="95.7" y="60.4">GND</text>
<text x="131.2" y="64.9">GND</text>
<text x="52.8" y="76.1">GND</text>
<text x="54.2" y="82.6" transform="rotate(-90 54.2 82.6)">10</text>
<text x="58.2" y="83">U1201</text>
<text x="156.5" y="81.7" transform="rotate(-90 156.5 81.7)">2</text>
<text x="172.8" y="83.2">RP45</text>
<text x="61.2" y="87">1</text>
<text x="61.2" y="88.8">2</text>
<text x="66.5" y="86.9">8P_5V0</text>
<text x="90.7" y="87">1</text>
<text x="92.8" y="84.4">D13</text>
<text x="99.4" y="87">2</text>
<text x="159.7" y="84.4">D2209</text>
<text x="159.7" y="86.5">NC/1N4148WT</text>
<text x="172.8" y="85.3">4.7K/1%</text>
<text x="180.3" y="88.1">U1303</text>
<text x="61.2" y="90.6">3</text>
<text x="61.2" y="92.4">4</text>
<text x="61.2" y="94.1">5</text>
<text x="61.2" y="95.9">6</text>
<text x="93.7" y="90.6">DSK34</text>
<text x="156.5" y="90.4" transform="rotate(-90 156.5 90.4)">1</text>
<text x="177" y="90.6">1</text>
<text x="180.5" y="94.9">SW_3x4x2_2P_smd</text>
<text x="189.2" y="90.6">2</text>
<text x="61.2" y="97.7">7</text>
<text x="61.2" y="99.5">8</text>
<text x="80.4" y="100.2">GND</text>
<text x="177.3" y="97.7">D2208</text>
<text x="188" y="97.7">0402ESDA-05N</text>
<text x="54.2" y="105.5" transform="rotate(-90 54.2 105.5)">9</text>
<text x="58" y="106.1">8P_1.0mm_H</text>
<text x="179.1" y="102.2">CP246</text>
<text x="187.1" y="102.2">NC/100nF/10V</text>
<text x="53" y="112">GND</text>
<text x="75.1" y="120">D2201</text>
<text x="85.7" y="120">0402ESDA-05N</text>
<text x="180.3" y="119.3">U1304</text>
<text x="68.3" y="120.6">8P_5V0</text>
<text x="75.1" y="123.5">D2202</text>
<text x="85.7" y="123.5">0402ESDA-05N</text>
<text x="99.9" y="121.6">GND</text>
<text x="99.9" y="125.1">GND</text>
<text x="177" y="121.7">1</text>
<text x="189.2" y="121.7">2</text>
<text x="191.5" y="121.8">R984</text>
<text x="200.4" y="121.8">1K/1%</text>
<text x="75.1" y="130.6">D2205</text>
<text x="75.1" y="127.1">D2203</text>
<text x="85.7" y="130.6">0402ESDA-05N</text>
<text x="85.7" y="127.1">0402ESDA-05N</text>
<text x="99.9" y="128.7">GND</text>
<text x="177.3" y="128.9">D2211</text>
<text x="180.5" y="126">SW_3x4x2_2P_smd</text>
<text x="188" y="128.9">0402ESDA-05N</text>
<text x="75.1" y="134.2">D2204</text>
<text x="85.7" y="134.2">0402ESDA-05N</text>
<text x="99.9" y="135.8">GND</text>
<text x="99.9" y="132.2">GND</text>
<text x="180.8" y="134.2">R983</text>
<text x="189.7" y="134.2">1K/1%</text>
<text x="75.9" y="139.5">R982</text>
<text x="84.8" y="139.5">4.7K/1%</text>
<text x="57.3" y="152.9">R79</text>
<text x="66.2" y="152.9">5.1K/1%</text>
<text x="75.9" y="150.2">D8</text>
<text x="79.5" y="150.2">Orange_LED_0603</text>
<text x="99.9" y="153.6">GND</text>
<text x="168.4" y="152">FB10</text>
<text x="178.2" y="152">UPZ1005D121-1R3TF</text>
<text x="49.1" y="160.7">GND</text>
<text x="57.3" y="160">R971</text>
<text x="66.2" y="160">5.1K/1%</text>
<text x="74.2" y="157.3">D2206 Orange_LED_0603</text>
<text x="95.5" y="157.3">R987</text>
<text x="104.4" y="157.3">4.7K/1%</text>
<text x="144.1" y="161.7">1</text>
<text x="146.2" y="156.4">Y1100</text>
<text x="146.2" y="158.2">50MHz</text>
<text x="146.2" y="160">XTAL_2520_4P</text>
<text x="158.1" y="161.7">4</text>
<text x="164.8" y="156.4">CP66</text>
<text x="164.8" y="158.2">1uF/10V</text>
<text x="49.1" y="167.8">GND</text>
<text x="57.3" y="167.1">R972</text>
<text x="66.2" y="167.1">5.1K/1%</text>
<text x="74.2" y="164.4">D2207 Orange_LED_0603</text>
<text x="95.5" y="164.4">R988</text>
<text x="104.4" y="164.4">4.7K/1%</text>
<text x="144.1" y="165.3">2</text>
<text x="158.1" y="165.3">3</text>
<text x="160.4" y="165.3">R973</text>
<text x="169.3" y="165.3">0R</text>
<text x="223.5" y="167.1">Title</text>
<text x="223.5" y="172.4">Size</text>
<text x="230.6" y="172.4">Document Number</text>
<text x="230.6" y="168.9">&lt;Title&gt;</text>
<text x="282.2" y="172.4">Rev</text>
<text x="223.5" y="177.8">Date:</text>
<text x="225.3" y="174.2">B</text>
<text x="230.6" y="174.2">&lt;Doc&gt;</text>
<text x="232.7" y="177.8">Thursday, August 22, 2024</text>
<text x="259.1" y="177.8">Sheet</text>
<text x="268" y="177.8">1</text>
<text x="273.3" y="177.8">of</text>
<text x="278.6" y="177.8">1</text>
<text x="284" y="174.2">&lt;RevCode</text>
</g>
<g font-size="1.6" fill="#008000">
<text x="90.9" y="33.4">R0201</text>
<text x="98.9" y="34.3">R0201</text>
<text x="133.6" y="34.3">R0201</text>
<text x="186.2" y="46.2">C0201</text>
<text x="133.6" y="58.3">R0201</text>
<text x="159.5" y="88.9">SOD_523</text>
<text x="172.7" y="87.6">R0201</text>
<text x="92.8" y="93">SOD_123FL</text>
<text x="182.6" y="105.7">C0201</text>
<text x="164.8" y="160">C0201</text>
</g>
<g font-size="1.6" fill="#00c">
<text x="107.1" y="38.4">CS#</text>
<text x="107.1" y="41.9">SO/SIO1</text>
<text x="116.6" y="41.9">NC/SIO3</text>
<text x="119.7" y="38.4">VCC</text>
<text x="107.1" y="45.5">WP#/SIO2</text>
<text x="118.9" y="45.5">SCLK</text>
<text x="107.1" y="49">GND</text>
<text x="115.8" y="49.2" transform="rotate(-90 115.8 49.2)">EP</text>
<text x="117.4" y="49">SI/SIO0</text>
<text x="55.4" y="87.9" transform="rotate(-90 55.4 87.9)">SH1</text>
<text x="55.7" y="89.9">TMS</text>
<text x="56.2" y="88.1">5V0</text>
<text x="55.7" y="91.7">TDO</text>
<text x="55.9" y="93.5">TCK</text>
<text x="56.5" y="95.2">TDI</text>
<text x="180" y="91.7">1</text>
<text x="186.2" y="91.7">2</text>
<text x="55.5" y="100.6">GND</text>
<text x="55.4" y="102.5" transform="rotate(-90 55.4 102.5)">SH2</text>
<text x="180" y="122.8">1</text>
<text x="186.2" y="122.8">2</text>
<text x="147.1" y="162.8">IN</text>
<text x="147.1" y="166.4">GND</text>
<text x="152.6" y="166.4">OUT</text>
<text x="152.6" y="162.8">VCC</text>
</g>
<g font-size="1.3">
<text x="47.5" y="8.7">5</text>
<text x="100.8" y="8.7">4</text>
<text x="154.2" y="8.7">3</text>
<text x="207.5" y="8.7">2</text>
<text x="260.9" y="8.7">1</text>
<text x="19.5" y="31.4">D</text>
<text x="288" y="31.4">D</text>
<text x="19.5" y="73.6">C</text>
<text x="288" y="73.6">C</text>
<text x="19.5" y="115.9">B</text>
<text x="288" y="115.9">B</text>
<text x="19.5" y="158.1">A</text>
<text x="288" y="158.1">A</text>
<text x="47.5" y="179.4">5</text>
<text x="100.8" y="179.4">4</text>
<text x="154.2" y="179.4">3</text>
<text x="207.5" y="179.4">2</text>
<text x="260.9" y="179.4">1</text>
</g>
</svg>
